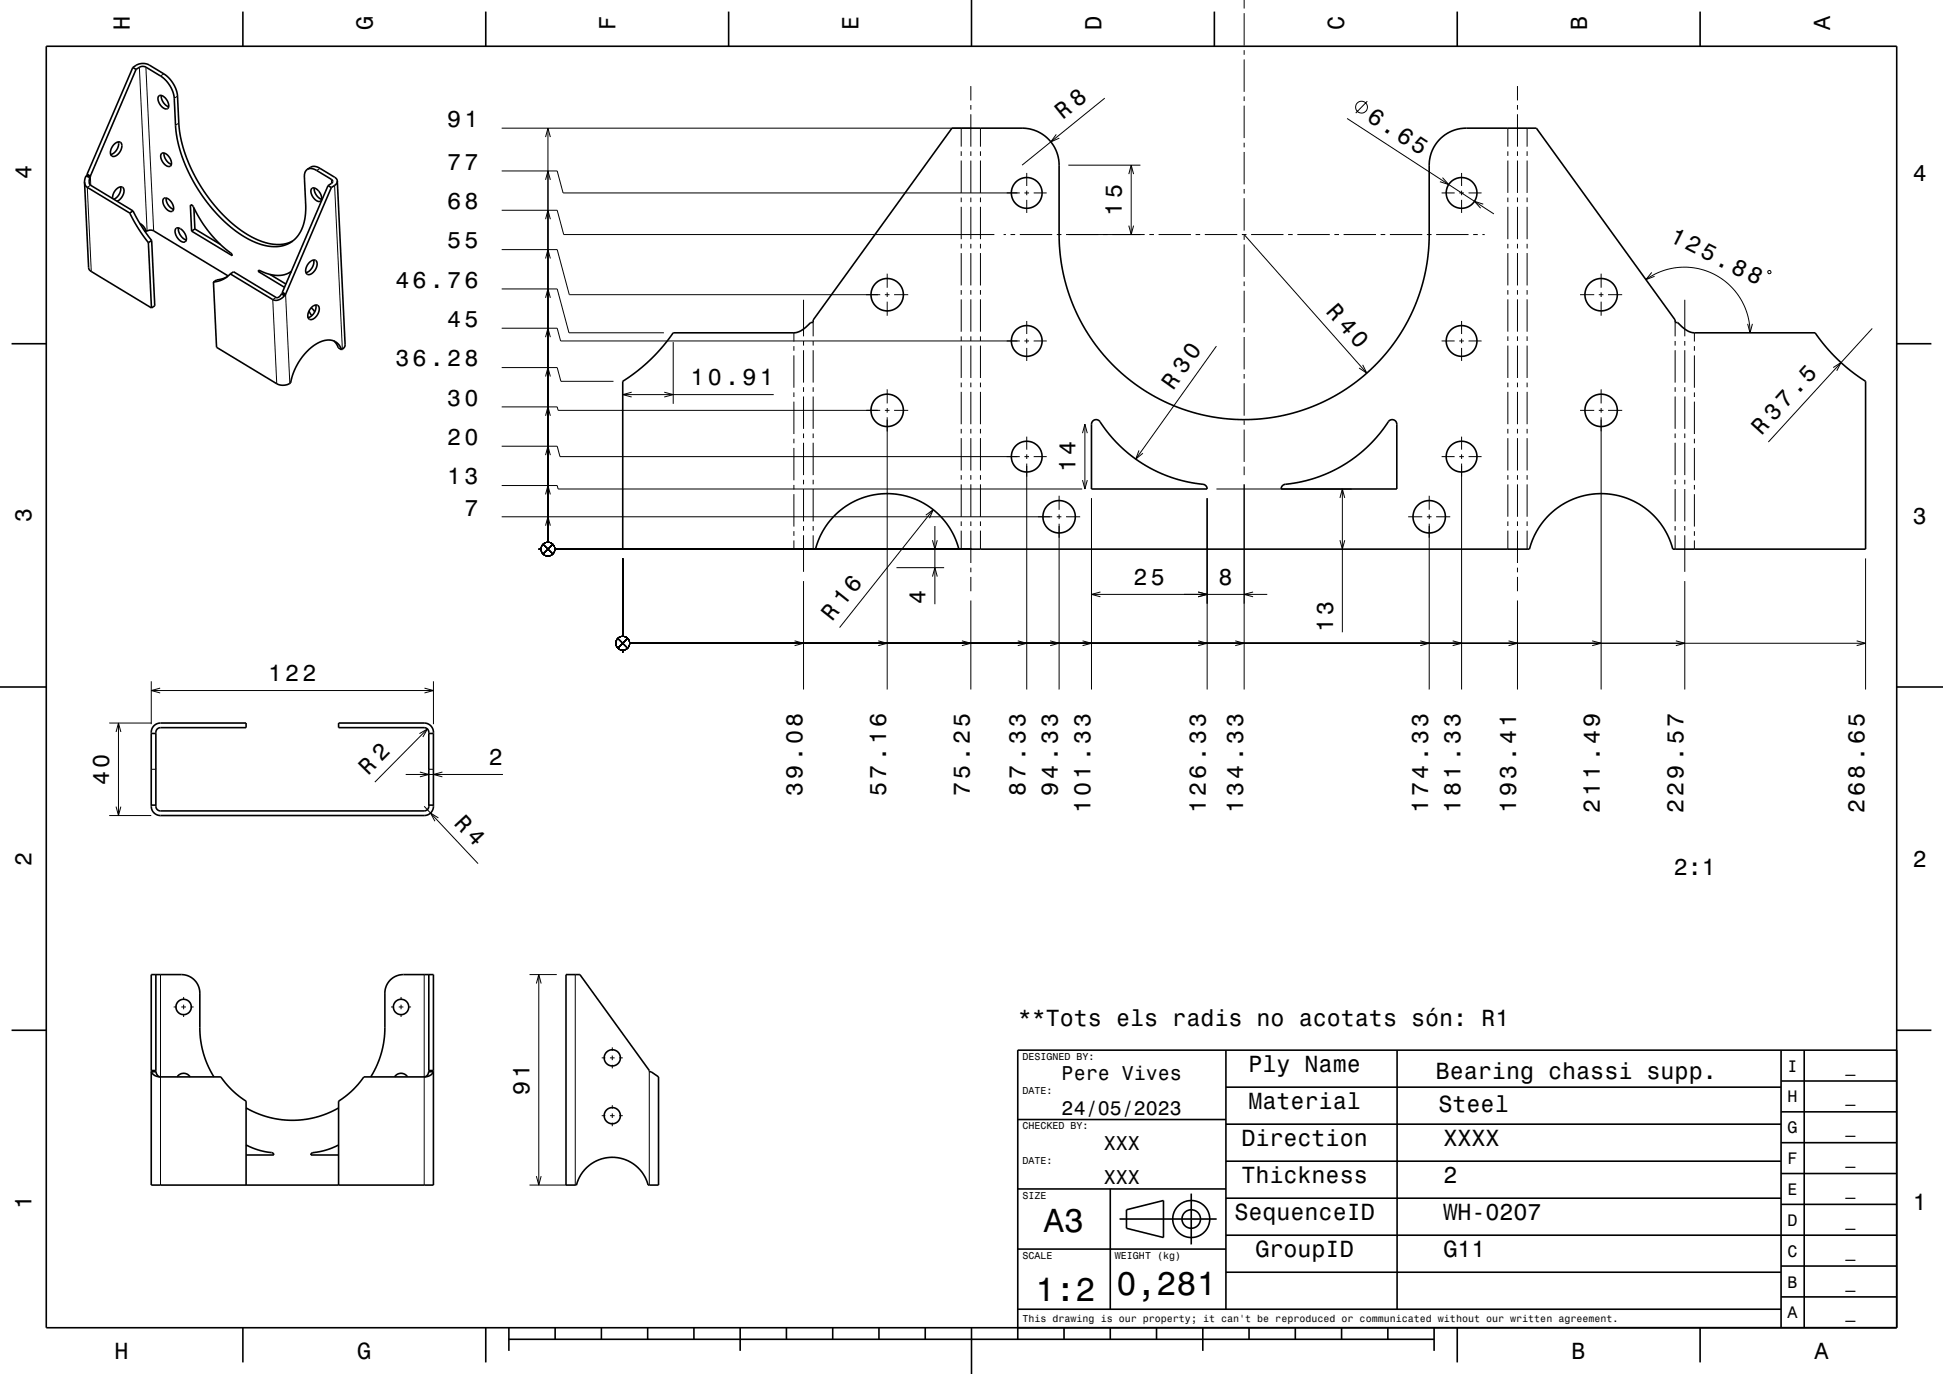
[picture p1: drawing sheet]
<svg xmlns="http://www.w3.org/2000/svg" width="420mm" height="297mm" viewBox="0 0 420 297" stroke-linecap="round" stroke-linejoin="round" font-family="sans-serif">
<g fill="none" stroke="#000" stroke-width=".22">
<path d="M268.9 0v1.8M30.1 14.5l1.7 35.4M31.5 14.5l1.7 35.4M35.4 16l-.7 .4M209.9 18.6v3.1M268.9 2.8v7M268.9 10.8v1M268.9 12.8v7M328 18.6v3.1M19.5 38.3l.1 1.8M38.4 20.8l-.7 .4M38.7 26.6l-.8 .5"/>
<path d="M69.2 36.4l-.7 .5M71.6 38.8l.1 .8M108.4 37h12l1.3 4.7h98.7M108.4 27.7h101.5M117.9 38.9l.5-1.9 .6 1.9M117.9 29.6l.5-1.9 .6 1.9M118.4 27.7v89.5M207.8 27.7v4M207.8 32.7v1M207.8 34.7v7M209.9 22.7v1M209.9 24.7v7"/>
<path d="M209.9 32.7v1M209.9 34.7v7M211.9 27.7v4M211.9 32.7v1M211.9 34.7v7M221.9 37.4v2.8M228.3 29l-1.1 1.7 1.8-.8M230.9 35.7h15.6M238.8 21.2l-17.9 14.5M244 37.6l.5-1.9 .5 1.9M244.5 35.7v15M268.9 20.8v1"/>
<path d="M268.9 22.8v7M268.9 30.8v1M268.9 32.8v7M291.2 25.6l31.7 20.6M295.6 21.9l-2.5 2.5M311.8 38.4l1.4 1.5-1.9-.6M315.9 37.4v2.8M325.9 27.7v4M325.9 32.7v1M325.9 34.7v7M328 22.7v1M328 24.7v7"/>
<path d="M328 32.7v1M328 34.7v7M330.1 27.7v4M330.1 32.7v1M330.1 34.7v7M19.6 40l-.7 .5 .8 18.2M41.5 44.3l-.3 .2M72.3 40.1l1.7 35.4M108.4 54h12l2.7 9.7h67.2M108.4 45.5h12l1.5 5.2h93M117.9 55.9l.5-1.9 .6 1.9M117.9 47.4l.5-1.9 .6 1.9"/>
<path d="M191.8 59.2v3M207.8 42.7v1M207.8 44.7v7M207.8 52.7v1M207.8 54.7v7M209.9 42.7v1M209.9 44.7v7M209.9 52.7v1M209.9 54.7v7M211.9 42.7v1M211.9 44.7v7M211.9 52.7v1"/>
<path d="M211.9 54.7v7M216.9 50.7h.5M218.4 50.7h1M220.4 50.7h7M221.4 41.7h1M221.9 41.2v1M221.9 43.2v2.8M223.4 41.7h2.9M228.4 50.7h1M230.4 50.7h17M244 48.8l.5 1.9 .5-1.9M248.4 50.7h1"/>
<path d="M250.4 50.7h7M258.4 50.7h1M260.4 50.7h7M268.4 50.7h1M268.9 40.8v1M268.9 42.8v7M268.9 50.8v1M268.9 52.8v7M268.9 50.7l26.6 30M270.4 50.7h7M278.4 50.7h1M280.4 50.7h7"/>
<path d="M288.4 50.7h1M290.4 50.7h7M298.4 50.7h1M300.4 50.7h7M308.4 50.7h1M310.4 50.7h7M311.6 41.7h2.8M315.4 41.7h1M315.9 41.2v1M315.9 43.2v2.8M317.4 41.7h2.9M318.4 50.7h1"/>
<path d="M320.4 50.7h.5M320.6 44.1l-1.9-.6 1.4 1.5M325.9 42.7v1M325.9 44.7v7M325.9 52.7v1M325.9 54.7v7M328 42.7v1M328 44.7v7M328 52.7v1M328 54.7v7M330.1 42.7v1M330.1 44.7v7"/>
<path d="M330.1 52.7v1M330.1 54.7v7M346.1 59.2v3M357 58.9l-1.2 1.5 1.9-.7M382.2 58.6h.5v.5h-.5zM59.7 64.3l-.7 .5 .8 18.1M61.7 63.8l.9 19.1M108.4 71h12l.8 2.7h99.2M108.4 79.5h12l.8 2.9h11.4M108.4 62.5h12l2.6 9.4h20.5M117.9 72.9l.5-1.9 .6 1.9M117.9 64.4l.5-1.9 .6 1.9"/>
<path d="M145.5 73.9v13.4M171.6 71.9v1.9M171.6 74.8v1M171.6 76.8v7M173.7 64.8v7.9M173.7 73.7v1M173.7 75.7v7M175.8 69.7v3M175.8 73.7v1M175.8 75.7v7M191.3 63.7h1M191.8 63.2v1"/>
<path d="M191.8 65.2v3.1M193.3 63.7h3M207.8 62.7v1M207.8 64.7v7M207.8 72.7v1M207.8 74.7v7M209.9 62.7v1M209.9 64.7v7M209.9 72.7v1M209.9 74.7v7M211.9 62.7v1M211.9 64.7v7"/>
<path d="M211.9 72.7v1M211.9 74.7v7M221.4 73.7h1M221.9 69.4v2.8M221.9 73.2v1M221.9 75.2v2.8M223.4 73.7h2.9M262.9 74.8l-17.4 24.4M268.9 60.8v1M268.9 62.8v7M268.9 70.8v1M268.9 72.8v7"/>
<path d="M294.6 78.9l.9 1.8-1.7-1.1M311.6 73.7h2.8M315.4 73.7h1M315.9 69.4v2.8M315.9 73.2v1M315.9 75.2v2.8M317.4 73.7h2.9M325.9 62.7v1M325.9 64.7v7M325.9 72.7v1M325.9 74.7v7M328 62.7v1"/>
<path d="M328 64.7v7M328 72.7v1M328 74.7v7M330.1 62.7v1M330.1 64.7v7M330.1 72.7v1M330.1 74.7v7M341.6 63.7h3M345.6 63.7h1M346.1 63.2v1M346.1 65.2v3.1M347.6 63.7h3.1"/>
<path d="M355.8 60.4l1.6-1 1.8-.8 1.7-.5 2-.3h1.7l2.3 .2 1.9 .6 1.8 .7 1.9 1.2 1.4 1.2 1.2 1.2 1.3 1.9 .7 1.5 .7 1.9 .4 1.7 .1 2M362.1 69.7v3M362.1 73.7v1M362.1 75.7v7M364.2 64.8v7.9M364.2 73.7v1M364.2 75.7v7M366.3 71.9v1.9M366.3 74.8v1M366.3 76.8v7M377.8 70l.5 1.9 .5-1.9M396.3 79.4l1.7-1-1 1.7"/>
<path d="M404.7 71l-22.5 24.6M108.4 96.5h12l.6 2.2h99.4M108.4 88h12l.2 .7h69.7M117.9 98.4l.5-1.9 .6 1.9M117.9 89.9l.5-1.9 .6 1.9M117.9 81.4l.5-1.9 .6 1.9M134.6 85.3h32.7M136.5 84.8l-1.9 .5 1.9 .5M143.6 84.8l1.9 .5-1.9 .5M171.6 84.8v1M171.6 86.8v7M171.6 94.8v1"/>
<path d="M171.6 96.8v7M173.7 83.7v1M173.7 85.7v7M173.7 93.7v1M173.7 95.7v7M175.8 83.7v1M175.8 85.7v7M175.8 93.7v1M175.8 95.7v7M191.3 88.7h1M191.8 84.2v3M191.8 88.2v1"/>
<path d="M191.8 90.2v58.8M193.3 88.7h3M207.8 82.7v1M207.8 84.7v7M207.8 92.7v1M207.8 94.7v7M209.9 82.7v1M209.9 84.7v7M209.9 92.7v1M209.9 94.7v7M211.9 82.7v1M211.9 84.7v7"/>
<path d="M211.9 92.7v1M211.9 94.7v7M221.4 98.7h1M221.9 94.4v2.8M221.9 98.2v1M223.4 98.7h2.9M234 93.6l.5-1.9 .5 1.9M234.5 91.7v14M246.2 97.4l-.7 1.8 1.6-1.2M268.9 80.8v1M268.9 82.8v7M268.9 90.8v1"/>
<path d="M268.9 92.8v7M311.6 98.7h2.8M315.4 98.7h1M315.9 94.4v2.8M315.9 98.2v1M317.4 98.7h2.9M325.9 82.7v1M325.9 84.7v7M325.9 92.7v1M325.9 94.7v7M328 82.7v1M328 84.7v7"/>
<path d="M328 92.7v1M328 94.7v7M330.1 82.7v1M330.1 84.7v7M330.1 92.7v1M330.1 94.7v7M341.6 88.7h3M345.6 88.7h1M346.1 84.2v3M346.1 88.2v1M346.1 90.2v58.8M347.6 88.7h3.1"/>
<path d="M362.1 83.7v1M362.1 85.7v7M362.1 93.7v1M362.1 95.7v7M364.2 83.7v1M364.2 85.7v7M364.2 93.7v1M364.2 95.7v7M366.3 84.8v1M366.3 86.8v7M366.3 94.8v1M366.3 96.8v7"/>
<path d="M108.4 111.7h119M108.4 105h12l.2 .7h113.3M116.4 118.7h.5M117.4 117.6l2.1 2.2M117.9 113.6l.5-1.9 .6 1.9M117.9 106.9l.5-1.9 .6 1.9M119.5 117.6l-2.1 2.2M119.9 118.7h90M171.6 104.8v1M171.6 106.8v7M171.6 114.8v1M171.6 116.8v1.9"/>
<path d="M173.7 103.7v1M173.7 105.7v7M173.7 113.7v1M173.7 115.7v7.9M175.8 103.7v1M175.8 105.7v7M175.8 113.7v1M175.8 115.7v3M200.1 111.4l1.6-1.2-.8 1.8M201.6 116.8l.5 1.9 .5-1.9M201.7 110.2l-20.2 25.5M202.1 113.7v16.9"/>
<path d="M207.8 102.7v1M207.8 104.7v7M207.8 112.7v1M207.8 114.7v4M209.9 102.7v1M209.9 104.7v7M209.9 112.7v1M209.9 114.7v7M211.9 102.7v1M211.9 104.7v7M211.9 112.7v1M211.9 114.7v4"/>
<path d="M221.9 100.2v48.8M228.4 111.7h1M228.9 107.2v3M228.9 111.2v1M228.9 113.2v35.8M230.4 111.7h3.1M234 103.8l.5 1.9 .5-1.9M235.9 107.7v41.3M260.9 107.7v41.3M262.9 105.7h29.3M268.9 100.8v1.9M268.9 104.7v44.3"/>
<path d="M289.6 107.6l.6-1.9 .5 1.9M289.6 116.8l.6 1.9 .5-1.9M290.2 105.7v31M304.4 111.7h3M308.4 111.7h1M308.9 107.2v3M308.9 111.2v1M308.9 113.2v35.8M310.4 111.7h3.1M315.9 100.2v48.8M325.9 102.7v1M325.9 104.7v7"/>
<path d="M325.9 112.7v1M325.9 114.7v4M328 102.7v1M328 104.7v7M328 112.7v1M328 114.7v7M330.1 102.7v1M330.1 104.7v7M330.1 112.7v1M330.1 114.7v4M362.1 103.7v1M362.1 105.7v7"/>
<path d="M362.1 113.7v1M362.1 115.7v3M364.2 103.7v1M364.2 105.7v7M364.2 113.7v1M364.2 115.7v7.9M366.3 104.8v1M366.3 106.8v7M366.3 114.8v1M366.3 116.8v1.9M133.6 138l2.1 2.1M134.6 120.7v16.8"/>
<path d="M135.7 138l-2.1 2.1M136.1 139h267.2M171.8 138.5l1.9 .5-1.9 .6M173.7 125.6v23.4M189.8 138.5l2 .5-2 .6M193.8 122.7h10.3M201.6 124.6l.5-1.9 .5 1.9M207.9 138.5l2 .5-2 .6M209.9 122.7v1M209.9 124.7v3.1M209.9 129.8v19.2M220 138.5l1.9 .5-1.9 .6"/>
<path d="M227 138.5l1.9 .5-1.9 .6M234 138.5l1.9 .5-1.9 .6M235.9 128.5h38M237.9 128l-2 .5 2 .5M259 128l1.9 .5-1.9 .5M259 138.5l1.9 .5-1.9 .6M267 138.5l1.9 .5-1.9 .6M270.9 128l-2 .5 2 .5M307 138.5l1.9 .5-1.9 .6M314 138.5l1.9 .5-1.9 .6M326.1 138.5l1.9 .5-1.9 .6M328 122.7v1"/>
<path d="M328 124.7v3.1M328 129.8v19.2M344.2 138.5l1.9 .5-1.9 .6M362.3 138.5l1.9 .5-1.9 .6M364.2 125.6v23.4M401.3 138.5l2 .5-2 .6M403.3 120.7v28.3M23.6 156.3h9.1M25.1 158.2l.5-1.9 .5 1.9M25.6 156.3v20M32.7 147.3v9.2M32.7 149.3h61"/>
<path d="M34.6 148.7l-1.9 .6 1.9 .5M90.7 158.6l1.7-1-1 1.7M91.8 148.7l1.9 .6-1.9 .5M92.4 157.6l-11.4 11.5M93.7 147.3v9.2M134.6 140.5v.5M23.6 176.3h9.1M25.1 174.4l.5 1.9 .5-1.9M32.6 166.3h1.2M87.7 167.4h21M90.8 166.9l1.9 .5-1.9 .5M91.7 174.3l11.6 12.4"/>
<path d="M92.6 166.3h1.2M94.8 176.8l-1.7-1.1 .9 1.8M95.6 166.9l-1.9 .5 1.9 .5M34.7 210.7v45.5M37.5 217.7h.7M39.2 217.7h1M39.7 215.5v.7M39.7 217.2v1M39.7 219.2v.6M41.2 217.7h.7M84.5 217.7h.7M86.2 217.7h1"/>
<path d="M86.7 215.5v.7M86.7 217.2v1M86.7 219.2v.6M88.2 217.7h.7M91.7 210.7v45.5M114.5 210.7h5.9M115.9 212.6l.6-1.9 .5 1.9M116.5 210.7v45.5M124.4 210.7v45.5M130.1 228.7h.8M131.9 228.7h1M132.4 226.4v.8"/>
<path d="M132.4 228.2v1M132.4 230.2v.7M132.4 238.9v.8M133.9 228.7h.7M140.4 231.7v24.5M114.5 256.2h7.9M115.9 254.2l.6 2 .5-2M130.1 241.2h.8M131.9 241.2h1M132.4 240.7v1M132.4 242.7v.7M133.9 241.2h.7"/>
<circle cx="294.3" cy="23.2" r="1.28"/>
<circle cx="118.4" cy="118.7" r="1.5"/>
<circle cx="134.6" cy="139" r="1.5"/>
</g>
<g fill="none" stroke="#000" stroke-width=".35">
<path d="M10 10h400v277h-400zM28.7 14.6l1.2-.7 1.5-.1 .8 .2 3.2 2a6.7 6.7 0 0 1 3 4.8l.4 7.2 1 4.5 1.1 3.1 1.4 2.8 1.6 2.6 1.8 2.6 2.1 2.4 2.2 2.1 2.5 1.9 2.4 1.5 2.2 .9 2.3 .4 2.1-.1 1.8-.6M28.7 14.6l.7 .4M28.7 14.6l-9.9 23M29.4 15l1-.6h.9l3.4 2a6.7 6.7 0 0 1 3 4.8l.3 6.5 .4 2.8 1.2 4 1.7 3.7 2.5 4.3 3.1 3.8 3.3 3 3.5 2.4 3.2 1.3 2.8 .3 1.5-.2 1.1-.4 1.1-.7 .8-.8 1.1-1.9 .6-2.1 .2-2.5-.3-6.8 .2-.8 .4-.5M29.4 15l-9.9 23.1M52.5 2.5v7.5M105 2.5v7.5M157.5 2.5v7.5M210 0v10M262.5 2.5v7.5M315 2.5v7.5"/>
<path d="M367.5 2.5v7.5M18.3 39.4l.9 18.8 .5 .5 13 7.9M18.3 39.4a1.31 1.31 0 0 0 .6 1.1l9.1 5.6M18.6 38l-.3 1.4M18.6 38l.8 .4M18.8 37.6l.7 .5M18.8 37.6v.3M18.8 37.9l-.2 .1M18.8 37.9l.7 .4M19.4 38.4l-.1 .4a1.18 1.18 0 0 0 .3 1.2l9.2 5.6M19.5 38.1v.2M19.5 38.3l-.1 .1"/>
<path d="M24.7 31.2a.85 .85 0 0 1 .9-.6 .85 .85 0 0 1 .8 .8 2.33 2.33 0 0 1-2.1 2.4 1.24 1.24 0 0 1-.2-1.9zM25.6 30.7a2.46 2.46 0 0 1-1.7 2.7M34.3 20.8a1.36 1.36 0 0 1 1.8 .9 1.18 1.18 0 0 1 0 1.8 2.19 2.19 0 0 1-1.8-2.7zM34.9 20.6a2.54 2.54 0 0 0 1.6 2.5M34.9 33.2a1.36 1.36 0 0 1 1.8 .9 1.18 1.18 0 0 1 0 1.9 2.19 2.19 0 0 1-1.8-2.8zM35.5 33.1a2.55 2.55 0 0 0 1.6 2.4M66.4 36.6l1.2-.6 1.1 .1 3.8 2.3 .4 .7M66.4 36.6l.7-.2 .8 .2 3.7 2.2a.48 .48 0 0 1 .3 .4 .48 .48 0 0 1-.3 .5l-.7 .4M72.9 39.1l1.7 35.4a1.23 1.23 0 0 1-.8 1.1M72.9 39.1l-.3 .7-1 .7M24.3 42.9a2.32 2.32 0 0 1 2-2.5 1.37 1.37 0 0 1 .1 2l-.6 .8-.5 .3M26 40.4a2.51 2.51 0 0 1-1.4 2.7"/>
<path d="M28 46.1l1.7 3 2.4 3.4M28.8 45.6l1.8 3.2 2.2 3.2M28.8 45.6l-.8 .5M30.2 48.3a2.99 2.99 0 0 1 1.4 1.8M31.2 49.8l.4 .3M31.6 50.1a1.46 1.46 0 0 1 1.6-.2l16.1 9.8M32.1 52.5l.6 14.1M32.8 52l.7 14.1-.8 .5M32.8 52l-.7 .5M35.4 42.9a1.19 1.19 0 0 1 1.6 .8 1.38 1.38 0 0 1 .2 2 2.17 2.17 0 0 1-1.8-2.8zM35.9 42.8a2.54 2.54 0 0 0 1.6 2.4M38 49.4a1.54 1.54 0 0 1 2 1.1 1.2 1.2 0 0 1-.1 1.8 2.28 2.28 0 0 1-1.9-2.9z"/>
<path d="M38.6 49.3a2.64 2.64 0 0 0 1.7 2.6M41.4 50l-.2-5.7a1.91 1.91 0 0 1 1.1 1.5l1.6 2.6 1.8 2.3 2.1 2.3 2.1 1.7 .3 .6M41.4 50l8.8 5.3M41.9 44.9l.2 4.6M42.1 49.5l5.5 3.3M42.1 49.5l-.7 .5M49.1 59.8l-1 .5-1.3 .2-.7 .5M49.8 59.2l-1.6 1.2-2.1 .6M49.8 59.2l9.2 5.6a2.11 2.11 0 0 0 2.4-.8M49.8 59.2l.7-.5 9.2 5.6a1.04 1.04 0 0 0 1.2-.8M50.2 55.3h.1M55.8 58.7h.1"/>
<path d="M55.8 58.7l5.7 3.4M56.1 58.5l1.9 .7 1.8 .3 1.6-.1 1.3-.6M56.1 58.5h-.2l-.1 .2M56.1 58.5l-.3 .2M58.4 59.3l3.4 2.1M63 58.7l-.3 .1M66.9 56.7a.86 .86 0 0 1 .9-.5 .86 .86 0 0 1 .8 .8 2.28 2.28 0 0 1-2.1 2.3 1.38 1.38 0 0 1-.1-2zM67.4 40.8a1.36 1.36 0 0 1 1.8 .9 1.29 1.29 0 0 1 0 1.8 2.16 2.16 0 0 1-1.8-2.7zM67.8 56.2a2.45 2.45 0 0 1-1.7 2.7M67.9 40.6a2.54 2.54 0 0 0 1.6 2.5M70.9 40.1l-9.9 23.1M70.9 40.1l.7 .4"/>
<path d="M71.6 40.5l-9.9 23.1M2.5 74.3h7.5M46.1 61l.7 14.1 13 7.8 .9 .3 .7 .1a1.44 1.44 0 0 0 1.7-1.6l1.2-2.9 1.9-2.6a6.2 6.2 0 0 1 5.8-2.6 2.88 2.88 0 0 1 1.8 2M60.9 63.5l.5 .5M61 63.2v.2M61 63.2l.7 .4M61 63.4l.7 .4M61 63.4l-.1 .1M61.7 63.6v.2M61.7 63.8l-.3 .2M66.6 68.5l.1 .2M66.8 67.2l.6 1"/>
<path d="M67.3 66.5l.7 .9M67.4 66.4a.86 .86 0 0 1 .9-.5 .86 .86 0 0 1 .7 .8 2.28 2.28 0 0 1-2 2.4 1.37 1.37 0 0 1-.1-2.1zM68.2 65.9a2.46 2.46 0 0 1-1.6 2.8M72.2 73.7l.5 .6 .4 .9 .7 .4M410 74.3h7.5M134.6 82.4l3.3-2.3 2.8-2.5 2.6-2.7 2.2-3h26.1a5.3 5.3 0 0 0 3.7-2.2h.5v-.5l30-41.5h15.1a8 8 0 0 1 8 8l.1 16.5 .2 3.2 .5 3 1.1 4.4 1.5 3.9 2 4 2.3 3.6 3.1 3.7 3.4 3.2 4 3 4.1 2.4 4.4 1.8 4.6 1.3 4.2 .7 4.7 .3 4.5-.3 4.9-.9 4.5-1.4 4.4-1.9 4.1-2.4 3.3-2.6 3.5-3.3 3-3.7 2.4-3.7 1.8-3.6 1.5-4 1.2-4.6 .5-3.4 .2-3v-16.3a8 8 0 0 1 8-7.9h15.2l30 41.5v.5h.5a5.3 5.3 0 0 0 3.7 2.2h26.1l2.2 3 2.8 2.9 2.8 2.5 3.1 2.1v36.3h-41.7l-.9-2.6-1.2-2.2-1.7-2.1-1.9-1.7-2-1.4-2.6-1.1-2.4-.6-2.7-.3-2.7 .2-2.5 .6-2.5 1.1-2.3 1.5-2 1.9-1.5 2-1.2 2.2-.9 2.5h-123.3l-.8-2.4-1.3-2.4-1.7-2.1-1.9-1.7-2.1-1.4-2.2-1-2.7-.7-2.7-.3-2.8 .2-2.4 .6-2.5 1.1-2.3 1.5-2 1.9-1.5 2-1.3 2.4-.8 2.3h-41.7zM236.3 91a1.12 1.12 0 0 1 1.8 .6l1.8 2.4 2.2 2.4 2.4 2.1 2.5 1.7 3 1.7 3 1.2 2.9 .9 3.2 .6a1.77 1.77 0 0 1 1.8 .8v.3h-25v-14zM260.9 105.7h.1M276.9 105.7h.1M277.2 105l.4-.3 3.7-.6 3.1-.8 2.8-1.1 2.7-1.4 2.5-1.6 2.7-2.2 2.5-2.5 2-2.6a1.52 1.52 0 0 1 1.9-1l.3 .3 .1 .5v14h-25zM0 148.5h10M32.7 158.5h1"/>
<path d="M33.3 156.8l.7-.4 .7-.1h18.5v1h-18.5l-.7 .3-.3 .7v16l.1 .5 .6 .4 57.3 .1 .7-.3 .3-.6v-16.1l-.3-.7-.7-.3h-18.5v-1h18.5a2 2 0 0 1 2 2v16a2 2 0 0 1-2 2h-57a2 2 0 0 1-2-2v-16.2l.2-.7zM92.7 158.5h1M410 148.5h10M32.7 174h1M92.7 174h1M33.7 210.7v21M92.7 210.7v21M122.4 210.7h3l15 20.7v.3h.3l1.7 1.1v23.4h-2.3a8 8 0 0 0-7.7-6 8 8 0 0 0-7.8 6h-2.2zM2.5 222.7h7.5M32.7 231.7h1a1.16 1.16 0 0 0 1 1.1M32.7 231.4h1M32.7 231.7a1.87 1.87 0 0 0 2 1.1"/>
<path d="M34.7 232.8h13l2.3 2.7 1.5 1.3 1.7 1.2v18.2M38.3 232.8a1.66 1.66 0 0 1 2.8 0M46.2 232.8l-1.7-3.5-1-3.9-.3-3v-7.7a4 4 0 0 0-4-4h-6.5v45.5h61v-45.5h-6.5a4 4 0 0 0-4 4v7.9l-.3 3-1 3.6-1.8 3.6M53.2 239.5l2.2 1.1 2.4 .8 2.4 .5 2.8 .3 2.5-.2 2.7-.5 2.3-.7 2.7-1.3M85.3 232.8a1.66 1.66 0 0 1 2.8 0M91.7 232.8h-13.1l-2.3 2.7-3.1 2.5v18.2M92.7 231.7a1.16 1.16 0 0 1-1 1.1M92.7 231.7h1M92.7 231.4h1M93.7 231.7a1.87 1.87 0 0 1-2 1.1M265 235h120M265 227v56"/>
<path d="M302 227v56M385 233.7h25M385 227v60M390 227v60M410 222.7h7.5M410 227h-190v62.5M53.2 247.5l2.3 1 2.4 .5a1.08 1.08 0 0 1 1.3 .7M53.2 249.7h6M59.2 249.7h.1M67.2 249.7h.1M67.2 249.7h6M73.2 247.5l-2.6 1.1-2.7 .5a.58 .58 0 0 0-.7 .6"/>
<path d="M220 257h45M220 242h45M240 257v26M257.5 258v11M265 259h120M265 251h120M265 243h120M385 253.7h25M385 247h25M385 240.3h25M220 270h45M242 263.5h21"/>
<path d="M243.5 261.5l8-2v8l-8-2zM265 275h120M265 267h145M385 273.7h25M385 260.3h25M52.5 287v7.5M105 287v7.5M110 289.5h200M110 287v5M120 287v2.5M130 287v2.5M140 287v2.5"/>
<path d="M150 287v2.5M160 287v5M170 287v2.5M180 287v2.5M190 287v2.5M200 287v2.5M210 287v10M220 283h165M230 287v2.5M240 287v2.5M250 287v2.5M260 287v5"/>
<path d="M270 287v2.5M280 287v2.5M290 287v2.5M300 287v2.5M310 287v5M315 287v7.5M367.5 287v7.5M385 280.3h25"/>
<circle cx="221.9" cy="41.7" r="3.3"/>
<circle cx="315.9" cy="41.7" r="3.3"/>
<circle cx="191.8" cy="63.7" r="3.5"/>
<circle cx="221.9" cy="73.7" r="3.3"/>
<circle cx="315.9" cy="73.7" r="3.3"/>
<circle cx="346.1" cy="63.7" r="3.5"/>
<circle cx="191.8" cy="88.7" r="3.5"/>
<circle cx="221.9" cy="98.7" r="3.3"/>
<circle cx="315.9" cy="98.7" r="3.3"/>
<circle cx="346.1" cy="88.7" r="3.5"/>
<circle cx="228.9" cy="111.7" r="3.5"/>
<circle cx="308.9" cy="111.7" r="3.5"/>
<circle cx="39.7" cy="217.7" r="1.66"/>
<circle cx="86.7" cy="217.7" r="1.66"/>
<circle cx="132.4" cy="228.7" r="1.75"/>
<circle cx="132.4" cy="241.2" r="1.75"/>
<circle cx="257.5" cy="263.5" r="2"/>
<circle cx="257.5" cy="263.5" r="4"/>
</g>
<g font-size="7.2">
<text x="225.7" y="266.3">A3</text>
<text x="223.8" y="281.3">1:2</text>
<text x="241.3" y="280">0,281</text>
</g>
<g font-size="5.1">
<text x="229.8" y="26" transform="rotate(-39 229.8 26)">R 8</text>
<text x="295.3" y="25.9" transform="rotate(33 295.3 25.9)">6.65</text>
</g>
<g font-size="5">
<text x="28.1" y="6.5" transform="rotate(-90 28.1 6.5)">H</text>
<text x="80.6" y="6.5" transform="rotate(-90 80.6 6.5)">G</text>
<text x="133.1" y="6.5" transform="rotate(-90 133.1 6.5)">F</text>
<text x="185.6" y="6.5" transform="rotate(-90 185.6 6.5)">E</text>
<text x="238.1" y="6.5" transform="rotate(-90 238.1 6.5)">D</text>
<text x="290.6" y="6.5" transform="rotate(-90 290.6 6.5)">C</text>
<text x="343.1" y="6.5" transform="rotate(-90 343.1 6.5)">B</text>
<text x="395.6" y="6.5" transform="rotate(-90 395.6 6.5)">A</text>
<text x="96.7" y="27.5">91</text>
<text x="6.8" y="38.7" transform="rotate(-90 6.8 38.7)">4</text>
<text x="96.7" y="36.7">77</text>
<text x="413.5" y="39">4</text>
<text x="96.7" y="45.2">68</text>
<text x="242.5" y="46.6" transform="rotate(-90 242.5 46.6)">15</text>
<text x="96.7" y="53.7">55</text>
<text x="360.7" y="52" transform="rotate(27 360.7 52)">125.88</text>
<text x="85.5" y="62.2">46.76</text>
<text x="96.7" y="70.7">45</text>
<text x="286.5" y="67.5" transform="rotate(49 286.5 67.5)">R 40</text>
<text x="85.5" y="79.2">36.28</text>
<text x="149.3" y="83.3">10.91</text>
<text x="96.7" y="87.7">30</text>
<text x="253.6" y="84.4" transform="rotate(-54 253.6 84.4)">R 30</text>
<text x="380.8" y="94.2" transform="rotate(-48 380.8 94.2)">R 37.5</text>
<text x="96.7" y="96.2">20</text>
<text x="96.7" y="104.7">13</text>
<text x="232.5" y="102.1" transform="rotate(-90 232.5 102.1)">14</text>
<text x="6.8" y="112.9" transform="rotate(-90 6.8 112.9)">3</text>
<text x="100.4" y="111.5">7</text>
<text x="413.5" y="113.2">3</text>
<text x="200.1" y="130.6" transform="rotate(-90 200.1 130.6)">4</text>
<text x="245.1" y="126.5">25</text>
<text x="263.4" y="126.5">8</text>
<text x="179.9" y="134.4" transform="rotate(-52 179.9 134.4)">R 16</text>
<text x="288.2" y="136.7" transform="rotate(-90 288.2 136.7)">13</text>
<text x="57.9" y="147.3">122</text>
<text x="79.6" y="167.7" transform="rotate(-45 79.6 167.7)">R 2</text>
<text x="105.7" y="165.4">2</text>
<text x="23.6" y="169.7" transform="rotate(-90 23.6 169.7)">40</text>
<text x="173.4" y="172" transform="rotate(-90 173.4 172)">39.08</text>
<text x="191.5" y="172" transform="rotate(-90 191.5 172)">57.16</text>
<text x="209.6" y="172" transform="rotate(-90 209.6 172)">75.25</text>
<text x="221.7" y="172" transform="rotate(-90 221.7 172)">87.33</text>
<text x="228.7" y="172" transform="rotate(-90 228.7 172)">94.33</text>
<text x="97.9" y="178" transform="rotate(47 97.9 178)">R 4</text>
<text x="235.7" y="175.8" transform="rotate(-90 235.7 175.8)">101.33</text>
<text x="260.7" y="175.8" transform="rotate(-90 260.7 175.8)">126.33</text>
<text x="268.7" y="175.8" transform="rotate(-90 268.7 175.8)">134.33</text>
<text x="308.7" y="175.8" transform="rotate(-90 308.7 175.8)">174.33</text>
<text x="315.7" y="175.8" transform="rotate(-90 315.7 175.8)">181.33</text>
<text x="327.8" y="175.8" transform="rotate(-90 327.8 175.8)">193.41</text>
<text x="345.9" y="175.8" transform="rotate(-90 345.9 175.8)">211.49</text>
<text x="363.9" y="175.8" transform="rotate(-90 363.9 175.8)">229.57</text>
<text x="403" y="175.8" transform="rotate(-90 403 175.8)">268.65</text>
<text x="6.8" y="187.1" transform="rotate(-90 6.8 187.1)">2</text>
<text x="361.8" y="189">2:1</text>
<text x="413.5" y="187.4">2</text>
<text x="220" y="221.9">**Tots els radis no acotats són: R1</text>
<text x="269.9" y="231.8">Ply Name</text>
<text x="310.4" y="233.2">Bearing chassi supp.</text>
<text x="114.5" y="236.8" transform="rotate(-90 114.5 236.8)">91</text>
<text x="269.9" y="239.8">Material</text>
<text x="310.9" y="240.4">Steel</text>
<text x="268.3" y="247.8">Direction</text>
<text x="312" y="247.8">XXXX</text>
<text x="268.3" y="255.8">Thickness</text>
<text x="312" y="255.8">2</text>
<text x="6.8" y="261.3" transform="rotate(-90 6.8 261.3)">1</text>
<text x="266.8" y="263.8">SequenceID</text>
<text x="312" y="263.8">WH-0207</text>
<text x="413.5" y="261.6">1</text>
<text x="271.4" y="271.8">GroupID</text>
<text x="312" y="271.8">G11</text>
<text x="24.7" y="293.8">H</text>
<text x="77.2" y="293.8">G</text>
<text x="339.7" y="293.8">B</text>
<text x="392.2" y="293.8">A</text>
</g>
<g font-size="4.3">
<text x="229.5" y="233.5">Pere Vives</text>
<text x="229.5" y="241">24/05/2023</text>
<text x="238.6" y="248.5">XXX</text>
<text x="238.6" y="256">XXX</text>
</g>
<g font-size="3.6">
<text x="386.4" y="231.6">I</text>
<text x="398.9" y="231.6">_</text>
<text x="386.4" y="238.3">H</text>
<text x="398.9" y="238.3">_</text>
<text x="386.4" y="245">G</text>
<text x="398.9" y="245">_</text>
<text x="386.4" y="251.6">F</text>
<text x="398.9" y="251.6">_</text>
<text x="386.4" y="258.3">E</text>
<text x="398.9" y="258.3">_</text>
<text x="386.4" y="265">D</text>
<text x="398.9" y="265">_</text>
<text x="386.4" y="271.6">C</text>
<text x="398.9" y="271.6">_</text>
<text x="386.4" y="278.3">B</text>
<text x="398.9" y="278.3">_</text>
<text x="386.4" y="285">A</text>
<text x="398.9" y="285">_</text>
</g>
<g font-size="2.2">
<text x="221" y="229.1">DESIGNED BY:</text>
<text x="221" y="236.6">DATE:</text>
<text x="221" y="244.1">CHECKED BY:</text>
<text x="221" y="251.6">DATE:</text>
<text x="221" y="259.1">SIZE</text>
<text x="221" y="272.1">SCALE</text>
<text x="241" y="272.1">WEIGHT (kg)</text>
<text x="221" y="285.8">This drawing is our property; it can't be reproduced or communicated without our written agreement.</text>
</g>
</svg>
